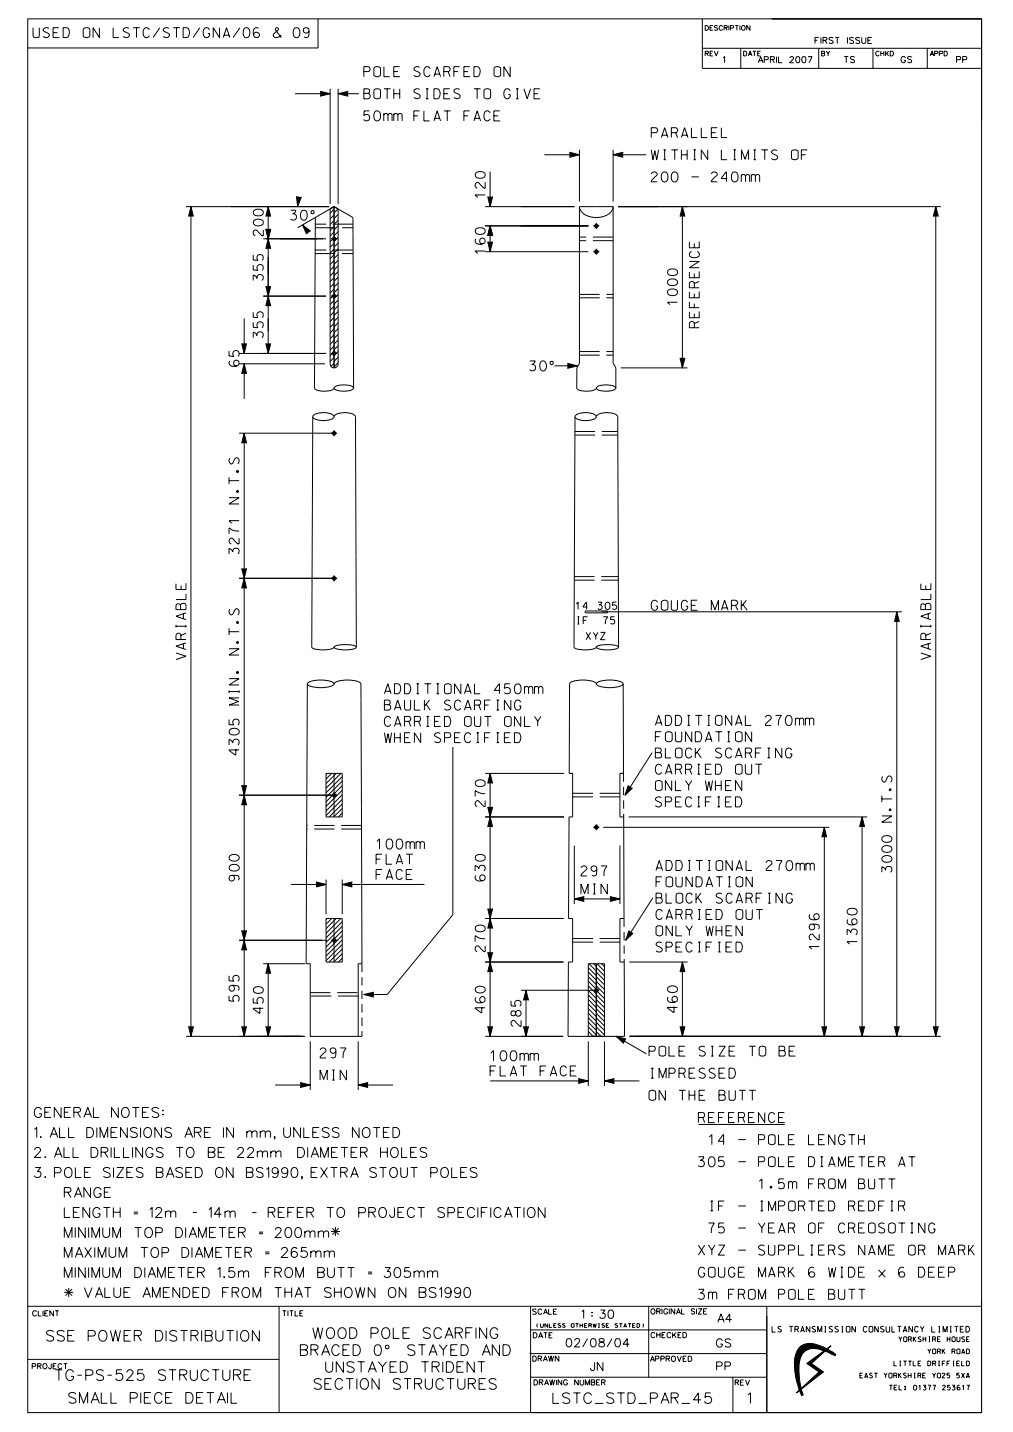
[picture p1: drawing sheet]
<svg xmlns="http://www.w3.org/2000/svg" width="210mm" height="297mm" viewBox="0 0 210 297" stroke-linecap="round" stroke-linejoin="round" font-family="sans-serif">
<g fill="none" stroke="#000" stroke-width=".21">
<path d="M5.8 3.9h197.7v289.1h-197.7zM61.2 19.4h7.2M65.9 3.9v6h-60.1M68.4 18.4v23.9M70.1 19.4h4.3M70.1 18.4v23.9M145.6 10h57.9M145.6 3.9v10.3h57.9M153.6 10v4.2M159.9 3.9h43.6v21.1v-21.1h-43.3M169.7 10v4.2M181 10v4.2"/>
<path d="M192.2 10v4.2M198.3 12.4l.7-.1 .1-.2-.1-.3-.7-.1v1.3M199.6 12.4l.7-.1 .1-.5-.8-.1v1.3M101.6 35.6v7.3M112.9 32.1h7.2M120.1 31.1v10.7M127.1 31.1v10.7M127.1 32.1h6.9M38.6 42.9h29.6M39.6 42.9v172M54.6 49.5h13M55.6 42.9v30.4"/>
<path d="M60.3 43.6h1a.84 .84 0 0 1-.6 .7 .67 .67 0 0 1 .7 1 .67 .67 0 0 1-1.1 .1M62.7 43.7l.4-.1a1.11 1.11 0 0 1 .5 1.7l-.2 .3-.5 .1a1.29 1.29 0 0 1-.2-2zM64.5 43.7h.6v.6h-.6zM65.4 45.1l-.2 35.4a3 3 0 0 0 2.8 .6l1-.3 .3-.3M68.6 42.9l-.2 .2M69.3 42.9l3.9 2.2 .1 35.4M69.3 43.4l-.9 .8M69.3 44.6l-.9 .8M69.3 45.8l-.9 .8M69.3 47l-.9 .8M69.3 48.1l-.9 .9M69.3 49.3l-.9 .9"/>
<path d="M69.3 50.5l-.9 .8M69.3 51.7l-.9 .8M69.3 52.8l-.9 .9M69.3 54l-.9 .9M69.3 55.2l-.9 .9M69.3 56.4l-.9 .9M69.3 57.6l-.9 .8M69.3 58.8l-.9 .8M69.3 60l-.9 .8M69.3 42.9l.8 .4M69.3 42.9l-.9 .4v32.2a.83 .83 0 0 0 .9 .8M69.3 42.9l-7.6 4.3"/>
<path d="M69.3 42.9v33.4M69.4 42.9l-.1 .1M70.1 43.3v32.2a.86 .86 0 0 1-.8 .8M70.1 43.3l-.8 .9M70.1 44.5l-.8 .8M70.1 45.7l-.8 .8M70.1 46.8l-.8 .9M70.1 48l-.8 .9M70.1 49.2l-.8 .9M70.1 50.4l-.8 .9M70.1 51.6l-.8 .9M70.1 52.8l-.8 .8"/>
<path d="M70.1 54l-.8 .8M70.1 55.1l-.8 .9M70.1 56.3l-.8 .9M70.1 57.5l-.8 .8M70.1 58.7l-.8 .8M70.1 59.9l-.8 .8M100.6 42.9h18.5M100.6 46.8h21.4M100.6 52.2h21.4M101.6 46.8v5.4M120.1 42.9a3.1 3.1 0 0 0 3.5 2.2 3.1 3.1 0 0 0 3.5-2.2M120.1 42.9h7"/>
<path d="M120.1 42.9v32.4l-.5 1v4.2a3 3 0 0 0 2.8 .6l.9-.3 .3-.3M127.1 42.9v32.4l.6 1v4.2M128.2 42.9h66.9M141.5 42.9v33.4M194 42.9v172M49.6 75.5h17.8M49.6 73.3h18M50.6 66v7.3M50.6 75.5v7.2M54.6 61.4h13M69.3 61.1l-.9 .9M69.3 62.3l-.9 .9"/>
<path d="M69.3 63.5l-.9 .8M69.3 64.7l-.9 .8M69.3 65.9l-.9 .8M69.3 67.1l-.9 .8M69.3 68.2l-.9 .9M69.3 69.4l-.9 .9M69.3 70.6l-.9 .8M69.3 71.8l-.9 .8M69.3 73l-.9 .8M69.3 74.2l-.9 .8M69.3 75.3l-.9 .9M70.1 61.1l-.8 .8"/>
<path d="M70.1 62.2l-.8 .9M70.1 63.4l-.8 .9M70.1 64.6l-.8 .8M70.1 65.8l-.8 .8M70.1 67l-.8 .8M70.1 68.2l-.8 .8M70.1 69.4l-.8 .8M70.1 70.5l-.8 .9M70.1 71.7l-.8 .8M70.1 72.9l-.8 .8M70.1 74.1l-.8 .8M70.1 75.2l-.8 .9"/>
<path d="M109.8 74.9h1.1l-.3 .6-.4 .1a.67 .67 0 0 1 .8 .9 .67 .67 0 0 1-1.2 .2M112.2 74.9h.5a1.17 1.17 0 0 1-.1 2h-.1a1.36 1.36 0 0 1-.3-2zM114.1 75h.5l.1 .3-.1 .2-.2 .1-.3-.1zM114.9 75.9h4.8M128.7 76.3h13.8M49.6 89.8h19.3M50.6 89.8v125.1M64.8 86.4a2.18 2.18 0 0 0 2.3 .8l1.2-.1a1.04 1.04 0 0 0 1-.7M64.8 86.4a2.1 2.1 0 0 1 2.3-.8l1.2 .1a1.09 1.09 0 0 1 1 .7M64.8 86.4l-.2 47.8a4.2 4.2 0 0 0 3.2 .5l1.1-.2 .4-.3M69.3 86.4a2.92 2.92 0 0 1 3-.7h.4a1.19 1.19 0 0 1 1 .7l.2 47.8M69.3 80.5a3 3 0 0 0 2.8 .6l.9-.3 .3-.3"/>
<path d="M69.3 80.5a2.88 2.88 0 0 1 2.8-.6l.9 .3 .3 .3M119.2 86.4l-.2 47.8a4.2 4.2 0 0 0 3.2 .5l1.1-.2 .3-.3M119.2 86.4a2.18 2.18 0 0 0 2.2 .8l1.2-.1a1.04 1.04 0 0 0 1-.7M119.2 86.4a2.1 2.1 0 0 1 2.2-.8l1.2 .1a1.09 1.09 0 0 1 1 .7M123.6 80.5a3 3 0 0 0 2.8 .6l1-.3 .3-.3M123.6 80.5a2.88 2.88 0 0 1 2.8-.6l1 .3 .3 .3M123.6 86.4a2.92 2.92 0 0 1 3.1-.7h.4a1.19 1.19 0 0 1 1 .7l.1 47.8M49.6 119.9h20.3M69.3 134.2a4.2 4.2 0 0 0 3.2 .5l1.1-.2 .3-.3M69.3 134.2a4.2 4.2 0 0 1 3.2-.5l1.1 .3 .3 .2M121.3 126.7h4.6v.4h-4.6zM123.6 134.2a4.2 4.2 0 0 0 3.2 .5l1.1-.2 .3-.3"/>
<path d="M123.6 134.2a4.2 4.2 0 0 1 3.2-.5l1.1 .3 .3 .2M124.7 126.9h62.3M185.9 126.9v88M63.7 141.8a3.3 3.3 0 0 0 2.8 .8 4.6 4.6 0 0 0 2.7-.6l.1-.2M63.7 141.8a3.1 3.1 0 0 1 2.8-.8 4.4 4.4 0 0 1 2.7 .7l.1 .1M63.7 141.8l-.2 58.1h.8v15M69.3 141.8a3.1 3.1 0 0 1 2.7-.8 4.5 4.5 0 0 1 2.8 .7l.2 58.2h-.7v15h-10M93.9 154.9v34.8l-13.6 16.6h-4.9M123.6 141.8a4.1 4.1 0 0 0 3.2 .8 2.99 2.99 0 0 0 2.4-.8M123.6 141.8a3.1 3.1 0 0 1 2.8-.8 4.5 4.5 0 0 1 2.7 .7l.1 .1M123.6 141.8a3.1 3.1 0 0 0-2.7-.8 4.5 4.5 0 0 0-2.8 .7l-.1 18.7h.7v9h-.7l-.1 21.1h.8v9h-.9v15.4h11.7l-.1-15.4h-.9v-9h.9l-.1-21.1h-.8v-9h.8l-.1-18.6M135.2 156.1l-5.6 8.8"/>
<path d="M49.6 164.9h20.3M67.6 160.4h3.3v9h-3.3zM67.8 160.4l-.2 .2M68.8 160.4l-1.2 1.2M69.3 160.4v9M69.7 160.4l-2.1 2.1M70.7 160.4l-3.1 3.1M70.9 166.8l-2.7 2.6M70.9 168.6l-.8 .8M70.9 167.7l-1.7 1.7M70.9 161.1l-3.3 3.3M70.9 162l-3.3 3.3"/>
<path d="M70.9 162.9l-3.3 3.4M70.9 163.9l-3.3 3.3M70.9 164.8l-3.3 3.4M70.9 165.8l-3.3 3.4M100.6 169.4h16.3M100.6 160.4h16.3M101.6 160.4v54.5M119.1 175.4v12.1M125.1 171.6h46.8M128.5 175.4v12.1M130.3 169.4h49.5M170.9 171.6v43.3"/>
<path d="M178.7 169.4v45.5M49.6 195h18.2M54.6 199.9h8.7M55.6 199.9v15M60.3 183.4h7.3M67.6 190.5h3.3v9h-3.3zM67.6 182.4v7.2M67.8 190.5l-.2 .2M68.8 190.5l-1.2 1.2M69.3 190.5v9M69.7 190.5l-2.1 2.1M70.7 190.5l-3.1 3.1"/>
<path d="M70.9 196.8l-2.7 2.7M70.9 183.4h17.1M70.9 198.8l-.8 .7M70.9 182.4v7.2M70.9 197.8l-1.7 1.7M70.9 191.2l-3.3 3.3M70.9 192.1l-3.3 3.4M70.9 193.1l-3.3 3.3M70.9 194l-3.3 3.4M70.9 194.9l-3.3 3.4M70.9 195.9l-3.3 3.3M100.6 199.5h16.2"/>
<path d="M100.6 190.5h16.2M119.1 186.4h9.4M122.1 199.9l1.6 1.6M123 199.9l.7 .6M123.6 199.9v15M123.8 199.9l1.5 1.5M124.7 199.9l.6 .6M130.5 199.5h12M135.3 186.2l-5.6 8.8M141.5 199.5v15.4M38.6 214.9h24.7M64.3 214.9h.1"/>
<path d="M64.3 216v10.1M74.3 216v10.1M100.6 214.9h16.1M108 205.4h15M109 205.4v9.5M122 200.7l1.7 1.7M122 201.6l1.7 1.8M122 202.6l1.7 1.7M122 203.5l1.7 1.7M122 204.5l1.7 1.7M122 205.4l1.7 1.7M122 206.4l1.7 1.7"/>
<path d="M122 207.3l1.7 1.7M122 208.2l1.7 1.8M122 209.2l1.7 1.7M122 210.1l1.7 1.8M122 211.1l1.7 1.7M122 212l1.7 1.8M122 214.9h.1M122 213.9l.9 1M122 214.9v-15h3.3v15M122 216v9.2M122 213l1.7 1.7M123.6 200.7l1.7 1.7"/>
<path d="M123.6 201.6l1.7 1.7M123.6 202.5l1.7 1.8M123.6 203.5l1.7 1.7M123.6 204.5l1.7 1.7M123.6 205.4l1.7 1.7M123.6 206.3l1.7 1.7M123.6 207.3l1.7 1.7M123.6 208.2l1.7 1.7M123.6 209.2l1.7 1.7M123.6 210.1l1.7 1.7M123.6 211.1l1.7 1.7M123.6 212l1.7 1.7"/>
<path d="M123.6 213l1.7 1.7M123.6 213.9l1 1M123.6 214.8l.1 .1M125.3 216v9.2M127.7 214.9l6.3 3.7M130.5 214.9h64.6M57 225h7.3M74.3 225h7.2M101.6 224.2h20.4M125.3 224.2h7.2M144.8 233.2h17.9M69.5 254.5v1.9"/>
<path d="M5.8 270.9h197.7M57.9 270.9v22M62.3 280h.9a.58 .58 0 0 1 .6 .5 .58 .58 0 0 1-.6 .6h-.9v-2.2l1.2 .1a.51 .51 0 0 1 0 .9l-.3 .1M64.5 280l1.2-.1a.51 .51 0 0 0 0-.9l-1.2-.1v2.2M65.2 280l.7 1.1M70.3 279.4a.8 .8 0 0 0-.9-.5 .8 .8 0 0 0-.6 .8 .97 .97 0 0 0 .2 1.1 .97 .97 0 0 0 1.1 .2l.2-.4M71.1 280h.8M72.5 278.9h-1.4v2.2h1.4M73.2 278.9h.7a1.19 1.19 0 0 1 .8 1.1 1.19 1.19 0 0 1-.8 1.1h-.7zM77.9 279a.72 .72 0 0 1 1.1 .3 1.84 1.84 0 0 1-.3 1.7 .72 .72 0 0 1-1-.3 1.84 1.84 0 0 1 .2-1.7zM80 279.1l.3-.1 .3 .1 .1 .3-.1 .2-.3 .1-.3-.1-.1-.2zM86 279.2a.84 .84 0 0 0-.8-.3 .84 .84 0 0 0-.7 .5l.2 .3 .9 .4a.54 .54 0 0 1 .4 .4 .54 .54 0 0 1-.2 .5 1.02 1.02 0 0 1-1.3-.2"/>
<path d="M86.7 278.9h1.5M87.5 278.9v2.2M91.1 278.9l.8 1.1v1.1M92.7 278.9l-.8 1.1M93.5 280h.8M94.8 278.9h-1.3v2.2h1.3M95.6 278.9h.7a1.19 1.19 0 0 1 .8 1.1 1.19 1.19 0 0 1-.8 1.1h-.7zM103.5 278.9v2.2l-1.4-2.2v2.2M104.3 278.9h.7a1.19 1.19 0 0 1 .8 1.1 1.19 1.19 0 0 1-.8 1.1h-.7zM110 275.8h49M110 270.9v22.1M134.5 270.9v14.7"/>
<path d="M159 270.9v22.1M203.5 269.5v23.5h-93.1M5.8 281.9h52.1M66.7 281.1l.8-2.2 .9 2.2M67 280.4h1.1M88.9 281.1l.9-2.2 .8 2.2M89.2 280.4h1.1M100 281.1l.8-2.2 .9 2.2M100.3 280.4h1.1M110 285.6h49M110 280.7h49M151.9 285.6v7.4"/>
</g>
<g fill="#000" stroke="#000" stroke-width=".21">
<path d="M66.4 18.9l2 .5-2 .6zM70.1 19.4l2.1-.5v1.1zM118 31.6l2.1 .5-2.1 .5zM127.1 32.1l2.1-.5v1zM39.6 42.9l.5 2h-1zM55.6 49.5l.5 2.1h-1zM55.1 47.5h1l-.5 2zM55.6 42.9l.5 2h-1zM55.1 59.3h1l-.5 2.1zM61.5 40.7l1 .1-.8 2.1zM62.7 46.6l1.7 1.3-.8 .7zM101.6 46.8l.5 2.1h-1z"/>
<path d="M101.1 50.1h1l-.5 2.1zM101.1 40.8h1l-.5 2.1zM141.5 42.9l.5 2h-1zM194 42.9l.5 2h-1zM50.6 75.5l.5 2h-1zM50.1 71.2h1l-.5 2.1zM55.6 61.4l.5 2.1h-1zM55.1 71.2h1l-.5 2.1zM117.6 75.3l2.1 .6-2.1 .5zM141 74.2h1l-.5 2.1zM50.6 89.8l.5 2.1h-1zM50.1 117.9h1l-.5 2z"/>
<path d="M50.6 119.9l.5 2.1h-1zM185.9 126.9l.5 2.1h-1zM50.6 164.9l.5 2.1h-1zM50.1 162.8h1l-.5 2.1zM101.6 160.4l.5 2.1h-1zM101.6 169.4l.5 2.1h-1zM101.1 167.4h1l-.5 2zM130.2 162.9l.9 .5-1.5 1.5zM170.9 171.6l.5 2h-1zM178.7 169.4l.5 2.1h-1zM50.6 195l.5 2.1h-1zM50.1 193h1l-.5 2z"/>
<path d="M65.5 182.9l2.1 .5-2.1 .6zM70.9 183.4l2.1-.5v1.1zM101.6 190.5l.5 2.1h-1zM101.1 188.5h1l-.5 2zM101.1 197.5h1l-.5 2zM119.1 186.4l2-.5v1.1zM126.4 185.9l2.1 .5-2.1 .6zM130.4 193l.9 .5-1.6 1.5zM39.1 212.9h1l-.5 2zM50.1 212.9h1l-.5 2zM55.6 199.9l.5 2.1h-1zM55.1 212.9h1l-.5 2z"/>
<path d="M75.4 206.3l2.1-.5v1zM101.6 199.5l.5 2.1h-1zM101.1 212.9h1l-.5 2zM109 205.4l.6 2.1h-1.1zM108.5 212.9h1.1l-.6 2zM127.7 214.9l2.1 .6-.5 .9zM141.5 199.5l.5 2.1h-1zM141 212.9h1l-.5 2zM170.4 212.9h1l-.5 2zM178.2 212.9h1l-.5 2zM185.4 212.9h1l-.5 2zM193.5 212.9h1l-.5 2z"/>
<path d="M62.2 224.5l2.1 .5-2.1 .6zM74.3 225l2-.5v1.1zM119.9 223.7l2.1 .5-2.1 .5zM125.3 224.2l2.1-.5v1zM164.7 282.1l.9 .3zM165.6 282.4h.1z"/>
<path d="M166 279.2l1.2-.5h1v1l-.8 .2-.6 .4z" fill-rule="evenodd"/>
<path d="M168.2 278.7h.3v1h-.3z" fill-rule="evenodd"/>
<path d="M168.5 278.7l2.1 .7-.1 .6-2-.3z" fill-rule="evenodd"/>
<path d="M170.6 279.4l.3 .1-.2 .6-.2-.1z" fill-rule="evenodd"/>
<path d="M170.4 279.9l.1 .2z" fill-rule="evenodd"/>
<path d="M170.9 279.5l.5 .3-.5 .3h-.2z" fill-rule="evenodd"/>
<path d="M167.3 282.8l5-3.7-4.1 3.7 2.5 1.7-5.6 4.4 4.7-4.4z" fill-rule="evenodd"/>
<path d="M109.9 280.7l.1 .1z" fill-rule="evenodd"/>
<path d="M164.9 285.1l.8-.1v.4l-.8 .1z" fill-rule="evenodd"/>
<path d="M164.7 282.1l1 .3v2.6l-.8 .1z" fill-rule="evenodd"/>
<path d="M164.9 285.5l.8-.1 .3 2.1-.5 .2z" fill-rule="evenodd"/>
<path d="M165.6 288l.5-.1-.4 .4z" fill-rule="evenodd"/>
<path d="M164.7 281.9l1.1 .2-.1 .3-1-.3z" fill-rule="evenodd"/>
<path d="M165.5 287.7l.5-.2 .1 .3-.5 .2z" fill-rule="evenodd"/>
<path d="M165.7 288.4l.4-.3 .3 1.1-.2 .3z" fill-rule="evenodd"/>
<path d="M165.8 279.4l.7 1.2-.7 1.5-1.1-.2 .3-1.2z" fill-rule="evenodd"/>
<path d="M165.8 279.4l.2-.2 .8 1.1-.3 .3z" fill-rule="evenodd"/>
<path d="M171.1 280.2l.4-.4 1 .5-.2 .5z" fill-rule="evenodd"/>
<path d="M172.5 280.3l.2 .2-.2 .4-.2-.1z" fill-rule="evenodd"/>
<path d="M172.3 280.7l.1 .1z" fill-rule="evenodd"/>
<path d="M172.7 280.5l.5 .4-.1 .3-.6-.3z" fill-rule="evenodd"/>
<circle cx="69.3" cy="49.5" r=".37"/>
<circle cx="123.6" cy="52.2" r=".37"/>
<circle cx="123.6" cy="46.9" r=".37"/>
<circle cx="69.3" cy="73.3" r=".37"/>
<circle cx="69.3" cy="61.4" r=".36"/>
<circle cx="69.3" cy="89.9" r=".37"/>
<circle cx="69.3" cy="120" r=".37"/>
<circle cx="69.3" cy="164.9" r=".37"/>
<circle cx="123.6" cy="171.6" r=".37"/>
<circle cx="69.3" cy="195" r=".37"/>
<circle cx="123.6" cy="205.4" r=".37"/>
</g>
<g fill="none" stroke="#000" stroke-width=".21" stroke-dasharray="4.2 1.4" stroke-linecap="butt">
<path d="M65.3 52.6h7.9M65.3 47.2h7.9M68.6 49.5h1.3M69.3 48.9v1.3M73.2 51.9h-7.9M73.2 46.5h-7.9M123 46.8h1.2M123 52.2h1.2M123.6 46.2v1.3M123.6 51.6v1.2M127.1 49.9h-7M127.1 49.2h-7"/>
<path d="M68.6 61.4h1.3M68.6 73.3h1.3M69.3 60.8v1.3M69.3 72.6v1.3M120.1 61.8h7M120.1 61.1h7M120.1 73.7h7M120.1 72.9h7M68.6 89.8h1.3M69.3 89.2v1.3M119.2 90.2h8.9M119.2 89.5h8.9"/>
<path d="M68.6 119.9h1.3M69.3 119.3v1.3M119.1 119.6h9.1M119.1 120.3h9.1M68.6 164.9h1.3M69.3 164.3v1.3M74.9 171.2h-11.3M74.9 171.9h-11.3M123.6 170.9v1.3M124.2 171.6h-1.2M128.5 165.3h-9.8M128.5 164.5h-9.8"/>
<path d="M68.6 195h1.3M69.3 194.4v1.3M128.5 195.4h-9.8M128.5 194.7h-9.8M64.3 205.9h10M74.3 206.6h-10M123.6 204.7v1.4M124.2 205.4h-1.2"/>
</g>
<path d="M129.3 160.4v9M75 199.9v15M129.4 190.5v9M74.3 214.9h.7" fill="none" stroke="#000" stroke-width=".21" stroke-dasharray="1.7 1.1" stroke-linecap="butt"/>
<g font-size="2.2">
<text x="9.6" y="278.2">SSE POWER DISTRIBUTION</text>
<text x="64.8" y="277.6">WOOD POLE SCARFING</text>
<text x="11.4" y="286.3">TG-PS-525 STRUCTURE</text>
<text x="67.5" y="284.6">UNSTAYED TRIDENT</text>
<text x="14.3" y="291">SMALL PIECE DETAIL</text>
<text x="65.1" y="288.1">SECTION STRUCTURES</text>
<text x="114.6" y="291.1">LSTC_STD_PAR_45</text>
<text x="155" y="291.1">1</text>
</g>
<g font-size="2.1">
<text x="6.9" y="7.8">USED ON LSTC/STD/GNA/06 &amp; 09</text>
<text x="75.4" y="15.9">POLE SCARFED ON</text>
<text x="75.4" y="20.5">BOTH SIDES TO GIVE</text>
<text x="75.4" y="25.1">50mm FLAT FACE</text>
<text x="135" y="28.6">PARALLEL</text>
<text x="135" y="33.1">WITHIN LIMITS OF</text>
<text x="100.6" y="41.1" transform="rotate(-90 100.6 41.1)">120</text>
<text x="135" y="37.7">200 - 240mm</text>
<text x="54.6" y="48.9" transform="rotate(-90 54.6 48.9)">200</text>
<text x="100.6" y="52.7" transform="rotate(-90 100.6 52.7)">160</text>
<text x="54.6" y="58.2" transform="rotate(-90 54.6 58.2)">355</text>
<text x="140.4" y="63.4" transform="rotate(-90 140.4 63.4)">1000</text>
<text x="54.6" y="70" transform="rotate(-90 54.6 70)">355</text>
<text x="145" y="68" transform="rotate(-90 145 68)">REFERENCE</text>
<text x="49.6" y="76" transform="rotate(-90 49.6 76)">65</text>
<text x="49.6" y="104.5" transform="rotate(-90 49.6 104.5)">N.T.S</text>
<text x="49.6" y="114.9" transform="rotate(-90 49.6 114.9)">3271</text>
<text x="135" y="126.6">GOUGE MARK</text>
<text x="193" y="126.4" transform="rotate(-90 193 126.4)">BLE</text>
<text x="38.6" y="136.8" transform="rotate(-90 38.6 136.8)">VARIABLE</text>
<text x="49.6" y="135.8" transform="rotate(-90 49.6 135.8)">N.T.S</text>
<text x="193" y="136.8" transform="rotate(-90 193 136.8)">VARIA</text>
<text x="79.7" y="143.9">ADDITIONAL 450mm</text>
<text x="49.6" y="146.2" transform="rotate(-90 49.6 146.2)">MIN.</text>
<text x="79.7" y="147.3">BAULK SCARFING</text>
<text x="79.7" y="154">WHEN SPECIFIED</text>
<text x="79.7" y="150.7">CARRIED OUT ONLY</text>
<text x="135.9" y="153.8">FOUNDATION</text>
<text x="135.9" y="150.4">ADDITIONAL 270mm</text>
<text x="49.6" y="156.6" transform="rotate(-90 49.6 156.6)">4305</text>
<text x="135.9" y="160.6">CARRIED OUT</text>
<text x="135.9" y="157.2">BLOCK SCARFING</text>
<text x="100.6" y="167.3" transform="rotate(-90 100.6 167.3)">270</text>
<text x="135.9" y="167.4">SPECIFIED</text>
<text x="135.9" y="164">ONLY WHEN</text>
<text x="184.9" y="170.5" transform="rotate(-90 184.9 170.5)">N.T.S</text>
<text x="78" y="179.2">FLAT</text>
<text x="78" y="176.1">100mm</text>
<text x="49.6" y="182.7" transform="rotate(-90 49.6 182.7)">900</text>
<text x="78" y="182.4">FACE</text>
<text x="100.6" y="182.7" transform="rotate(-90 100.6 182.7)">630</text>
<text x="120.5" y="185.4">MIN</text>
<text x="120.5" y="181.7">297</text>
<text x="136" y="183.9">FOUNDATION</text>
<text x="136" y="180.6">ADDITIONAL 270mm</text>
<text x="184.9" y="180.9" transform="rotate(-90 184.9 180.9)">3000</text>
<text x="136" y="190.7">CARRIED OUT</text>
<text x="136" y="187.3">BLOCK SCARFING</text>
<text x="100.6" y="197.4" transform="rotate(-90 100.6 197.4)">270</text>
<text x="136" y="197.5">SPECIFIED</text>
<text x="136" y="194.1">ONLY WHEN</text>
<text x="169.8" y="197" transform="rotate(-90 169.8 197)">1296</text>
<text x="177.7" y="196" transform="rotate(-90 177.7 196)">1360</text>
<text x="49.6" y="207.7" transform="rotate(-90 49.6 207.7)">595</text>
<text x="140.4" y="210" transform="rotate(-90 140.4 210)">460</text>
<text x="54.6" y="210.2" transform="rotate(-90 54.6 210.2)">450</text>
<text x="100.6" y="210.1" transform="rotate(-90 100.6 210.1)">460</text>
<text x="108" y="212.8" transform="rotate(-90 108 212.8)">285</text>
<text x="66.4" y="219.4">297</text>
<text x="101.6" y="220">100mm</text>
<text x="134.5" y="219">POLE SIZE TO BE</text>
<text x="66.4" y="224">MIN</text>
<text x="101.6" y="223.2">FLAT FACE</text>
<text x="134.5" y="223.6">IMPRESSED</text>
<text x="7.1" y="231.8">GENERAL NOTES:</text>
<text x="134.5" y="228.2">ON THE BUTT</text>
<text x="144.8" y="232.8">REFERENCE</text>
<text x="7.1" y="235.9">1. ALL DIMENSIONS ARE IN mm, UNLESS NOTED</text>
<text x="145.8" y="237.4">14 - POLE LENGTH</text>
<text x="7.1" y="244.2">3. POLE SIZES BASED ON BS1990, EXTRA STOUT POLES</text>
<text x="7.1" y="240.1">2. ALL DRILLINGS TO BE 22mm DIAMETER HOLES</text>
<text x="144.8" y="242">305 - POLE DIAMETER AT</text>
<text x="10.1" y="248.4">RANGE</text>
<text x="145.8" y="251.2">IF - IMPORTED REDFIR</text>
<text x="151.4" y="246.6">1.5m FROM BUTT</text>
<text x="9.9" y="256.7">MINIMUM TOP DIAMETER = 200mm</text>
<text x="10" y="252.5">LENGTH = 12m - 14m - REFER TO PROJECT SPECIFICATION</text>
<text x="145.8" y="255.7">75 - YEAR OF CREOSOTING</text>
<text x="9.8" y="260.8">MAXIMUM TOP DIAMETER = 265mm</text>
<text x="144.8" y="260.3">XYZ - SUPPLIERS NAME OR MARK</text>
<text x="9.8" y="265">MINIMUM DIAMETER 1.5m FROM BUTT = 305mm</text>
<text x="11.7" y="269.1">VALUE AMENDED FROM THAT SHOWN ON BS1990</text>
<text x="144.8" y="269.5">3m FROM POLE BUTT</text>
<text x="144.8" y="264.9">GOUGE MARK 6 WIDE x 6 DEEP</text>
</g>
<g font-size="1.7">
<text x="120.6" y="273.4">1 : 30</text>
<text x="148.8" y="274.2">A4</text>
<text x="117.4" y="279.4">02/08/04</text>
<text x="148.5" y="279.4">GS</text>
<text x="122.4" y="284.3">JN</text>
<text x="148.5" y="284.2">PP</text>
</g>
<g font-size="1.5">
<text x="119.4" y="126.4">14</text>
<text x="119.4" y="129.4">IF</text>
<text x="123.9" y="126.4">305</text>
<text x="125.1" y="129.4">75</text>
<text x="121.5" y="132.7">XYZ</text>
</g>
<g font-size="1.3">
<text x="169" y="9">FIRST ISSUE</text>
<text x="149.9" y="13">1</text>
<text x="157.2" y="13">APRIL 2007</text>
<text x="175" y="13">TS</text>
<text x="186.8" y="13">GS</text>
</g>
<text font-size="1.2" x="160.1" y="276.3">LS TRANSMISSION CONSULTANCY LIMITED</text>
<g font-size="1.1">
<text x="6.8" y="273">CLIENT</text>
<text x="58.6" y="273">TITLE</text>
<text x="110.4" y="272.6">SCALE</text>
<text x="134.9" y="272.5">ORIGINAL SIZE</text>
<text x="110.6" y="277.5">DATE</text>
<text x="135" y="277.5">CHECKED</text>
<text x="6.7" y="283.9">PROJECT</text>
<text x="110.4" y="282.3">DRAWN</text>
<text x="110.7" y="287.3">DRAWING NUMBER</text>
<text x="134.8" y="282.4">APPROVED</text>
<text x="152.4" y="287.3">REV</text>
</g>
<g font-size="1">
<text x="146.2" y="11.6">REV</text>
<text x="146.2" y="6.3">DESCRIPTION</text>
<text x="154.1" y="11.6">DATE</text>
<text x="170.3" y="11.6">BY</text>
<text x="181.6" y="11.6">CHKD</text>
<text x="192.8" y="11.6">APPD</text>
<text x="186.3" y="278.3">YORKSHIRE HOUSE</text>
<text x="192.3" y="280.8">YORK ROAD</text>
<text x="178.2" y="285.8">EAST YORKSHIRE YO25 5XA</text>
<text x="185.3" y="283.3">LITTLE DRIFFIELD</text>
<text x="184.3" y="288.3">TEL: 01377 253617</text>
</g>
<text font-size=".8" x="111.2" y="275.3">(UNLESS OTHERWISE STATED)</text>
</svg>
